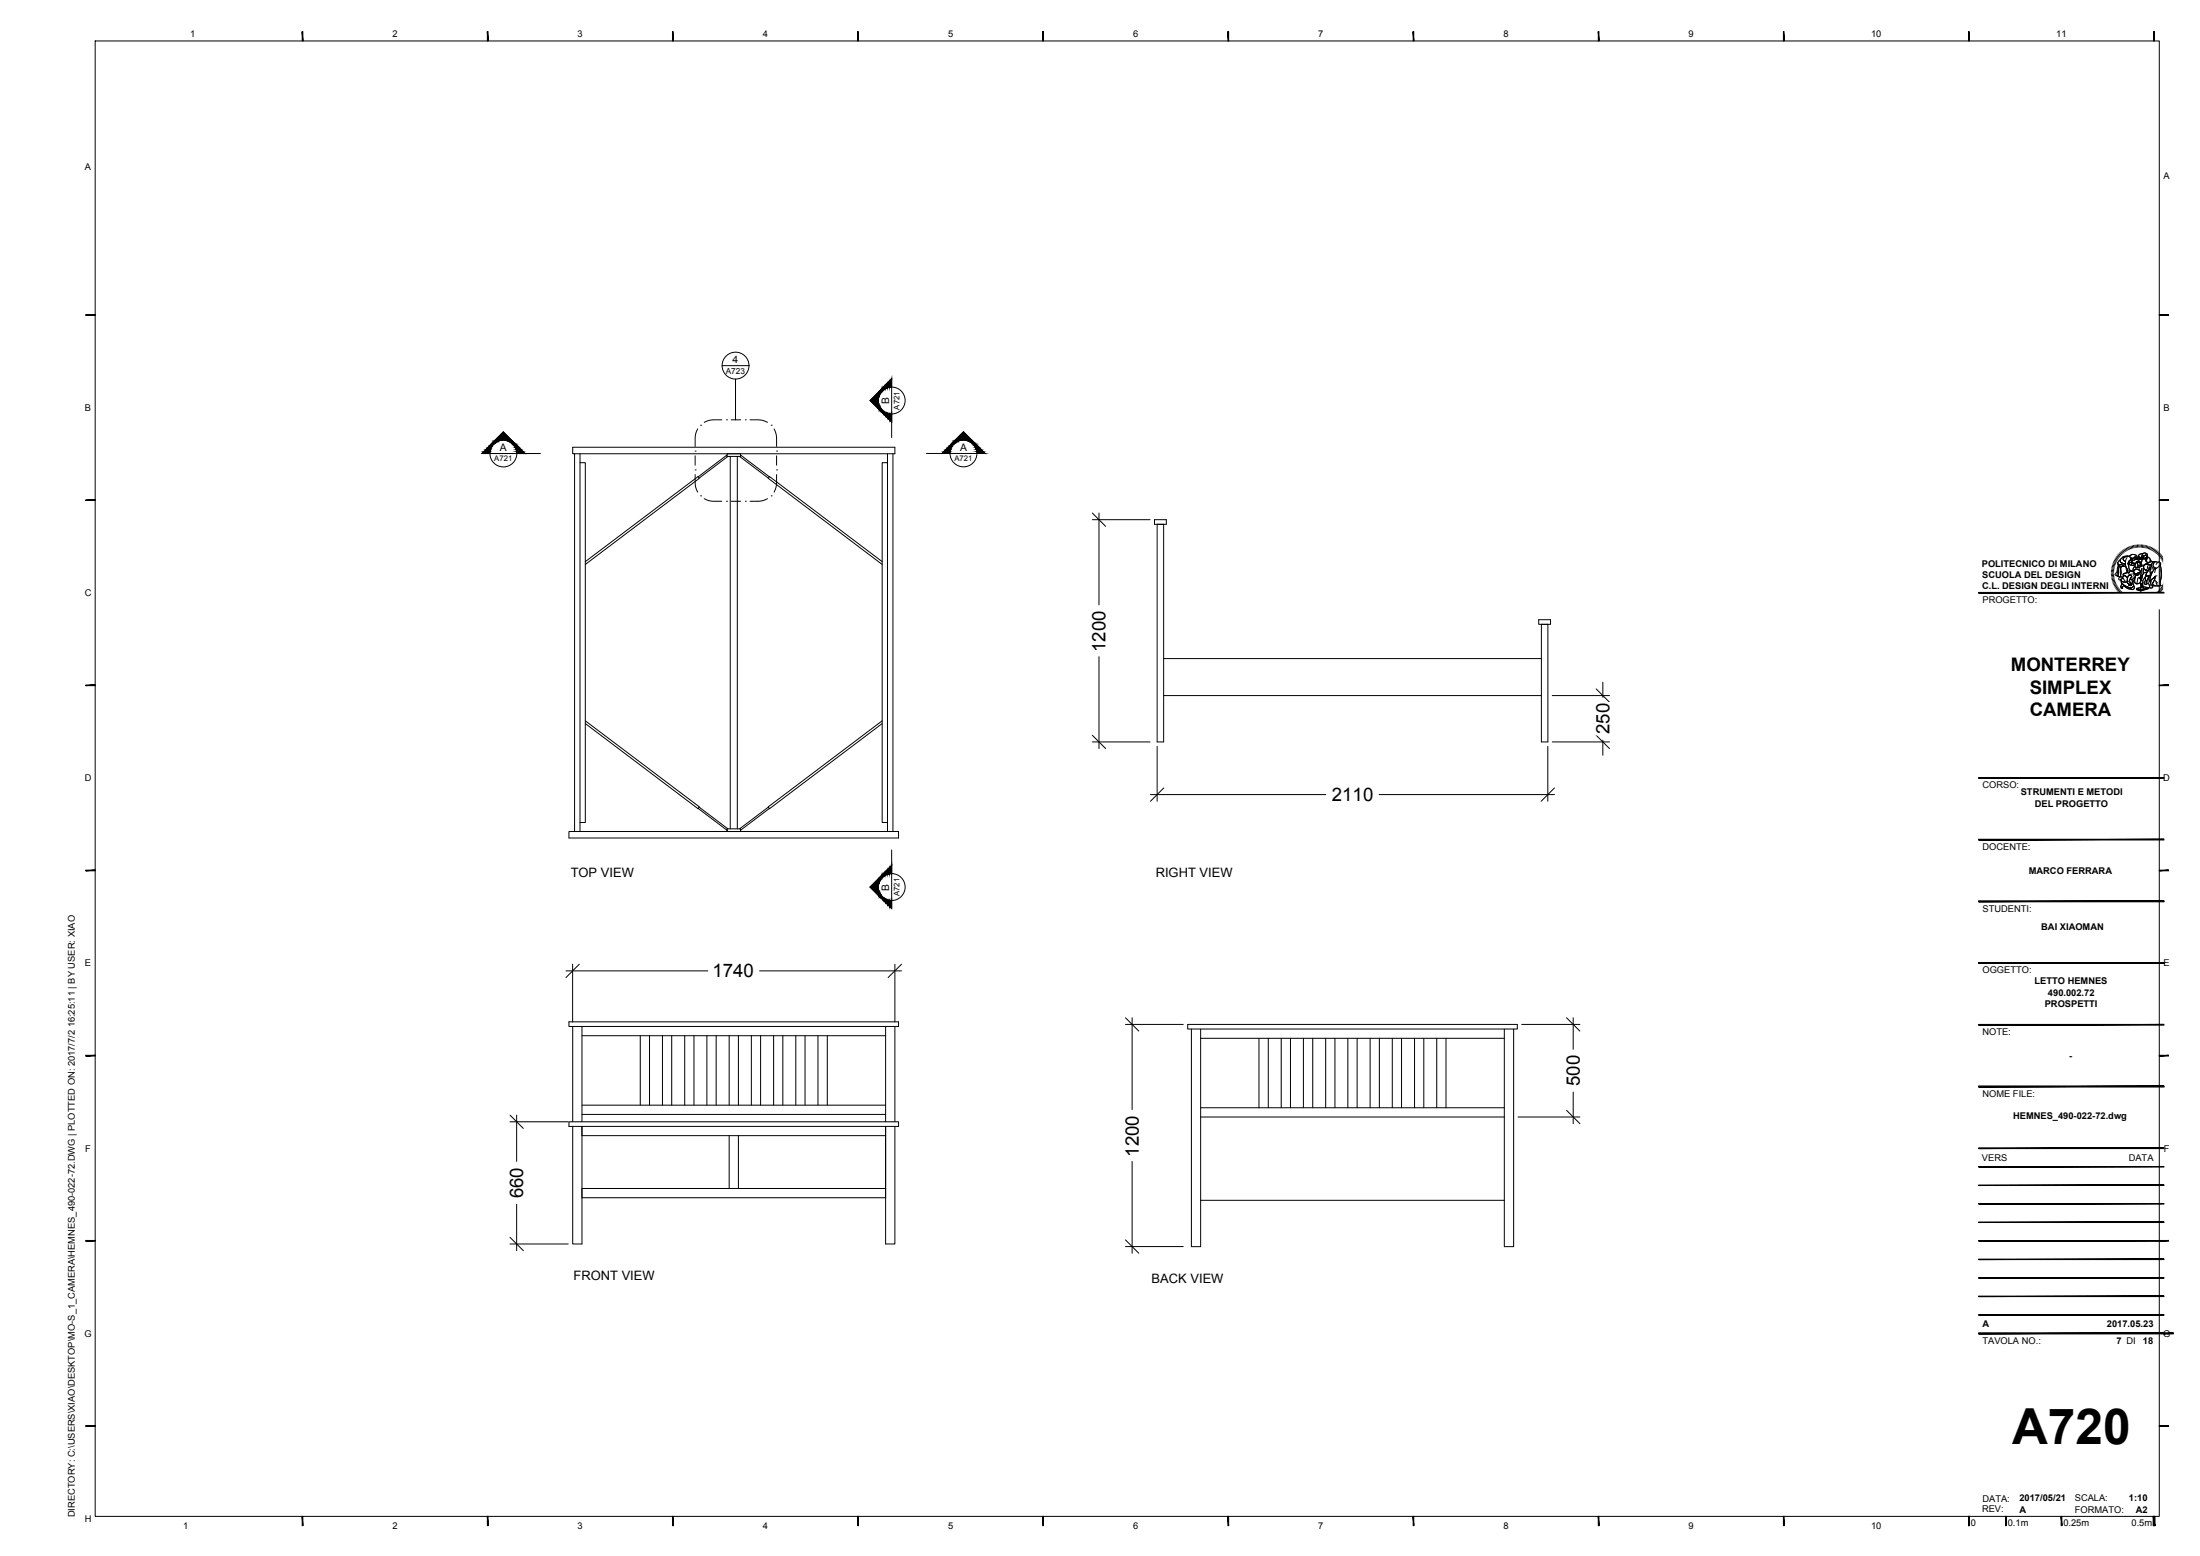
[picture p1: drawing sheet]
<svg xmlns="http://www.w3.org/2000/svg" width="594mm" height="420mm" viewBox="0 0 594 420" stroke-linecap="round" stroke-linejoin="round" font-family="sans-serif">
<!-- layer: A-ELEV-MBE -->
<g fill="none" stroke="#000" stroke-width=".27">
<path d="M154.7 120.8h86.9v1.7h-86.9zM155.2 122.5v102M156.6 124.9h1.5v97.2h-1.5M156.6 122.5v102M196.3 122.5h3.7v.7h-3.7zM196.3 122.9l-7.8 5.8M196.6 123.2l-7.8 5.9M197.2 123.2v100.6M199.1 123.2v100.6M199.7 123.2l7.8 5.9M200 122.9l7.8 5.8M239.7 124.9h-1.5v97.2h1.5"/>
<path d="M239.7 122.5v102M241.1 122.5v102M158.1 151.7l30.4-23 .4 .5-30.8 23.2M238.2 151.7l-30.4-23-.4 .5 30.8 23.2M311.7 140.3h3.2v1.3h-3.2zM312.5 141.6v58.7h1.7v-58.7M314.2 177.8h102M415.5 167.3h3.2v1.3h-3.2zM416.2 168.6h1.8v31.7h-1.8zM158.1 194.6l30.8 23.3-.4 .5-30.4-23M238.2 194.6l-30.8 23.3 .4 .5M238.2 195.4l-38.2 28.8"/>
<path d="M314.2 187.8h102M188.5 218.3l7.8 5.9M188.8 217.9l7.8 5.9M207.5 217.9l-7.8 5.9M153.6 224.5h89v1.8h-89zM196.3 223.8v.7h3.7v-.7M196.3 224.5v-.7h3.7v.7M197.2 224.5h.1M197.3 224.5h.1M198.9 224.5h.1M199 224.5h.1M199.1 224.5h.1"/>
<path d="M153.6 275.9h89v1.3h-89zM154.7 277.2v25.7M157.1 277.2v25.7M157.1 279.7h82M172.9 279.7v18.7M175.4 279.7v18.7M178.9 279.7v18.7M181.4 279.7v18.7M184.9 279.7v18.7M187.4 279.7v18.7M190.9 279.7v18.7M193.4 279.7v18.7"/>
<path d="M196.9 279.7v18.7M199.4 279.7v18.7M202.9 279.7v18.7M205.4 279.7v18.7M208.9 279.7v18.7M211.4 279.7v18.7M214.9 279.7v18.7M217.4 279.7v18.7M220.9 279.7v18.7M223.4 279.7v18.7M239.1 277.2v25.7M241.6 277.2v25.7"/>
<path d="M320.7 276.6h89v1.3h-89zM321.7 277.9v58.7h2.5v-58.7M406.2 277.9v58.7h2.5v-58.7M157.1 298.4h82M324.2 299.1h82M324.2 280.4h82M340 280.4v18.7M342.5 280.4v18.7M346 280.4v18.7M348.5 280.4v18.7M352 280.4v18.7M354.5 280.4v18.7"/>
<path d="M358 280.4v18.7M360.5 280.4v18.7M364 280.4v18.7M366.5 280.4v18.7M370 280.4v18.7M372.5 280.4v18.7M376 280.4v18.7M378.5 280.4v18.7M382 280.4v18.7M384.5 280.4v18.7M388 280.4v18.7M390.5 280.4v18.7"/>
<path d="M153.6 302.9h89v1.3h-89zM154.7 304.2v31.7h2.4v-31.7M157.1 306.7h82M157.1 300.9h82M196.9 306.7v14.2M199.4 306.7v14.2M239.1 304.2v31.7h2.5v-31.7M324.2 301.6h82M157.1 323.4h82M157.1 320.9h82M324.2 324.1h82"/>
</g>
<!-- layer: G-ANNO-TTLB -->
<g fill="#000" stroke="#000" stroke-width=".27">
<path d="M81.6 8.6l.2 2.5v-2.5zM81.6 8.6l.2 2.5h-.2z"/>
<path d="M131.6 8.6l.2 2.5v-2.5zM131.6 8.6l.2 2.5h-.2z"/>
<path d="M181.6 8.6l.2 2.5v-2.5zM181.6 8.6l.2 2.5h-.2z"/>
<path d="M231.6 8.6l.2 2.5v-2.5zM231.6 8.6l.2 2.5h-.2z"/>
<path d="M281.6 8.6l.2 2.5v-2.5zM281.6 8.6l.2 2.5h-.2z"/>
<path d="M331.6 8.6l.2 2.5v-2.5zM331.6 8.6l.2 2.5h-.2z"/>
<path d="M381.6 8.6l.2 2.5v-2.5zM381.6 8.6l.2 2.5h-.2z"/>
<path d="M431.6 8.6l.2 2.5v-2.5zM431.6 8.6l.2 2.5h-.2z"/>
<path d="M481.6 8.6l.2 2.5v-2.5zM481.6 8.6l.2 2.5h-.2z"/>
<path d="M531.6 8.6l.2 2.5v-2.5zM531.6 8.6l.2 2.5h-.2z"/>
<path d="M581.6 8.6l.2 2.5v-2.5zM581.6 8.6l.2 2.5h-.2z"/>
<path d="M23.2 85.1h2.5v-.1zM23.2 85h2.5l-2.5 .1z"/>
<path d="M583.1 85.1h2.5v-.1zM583.1 85h2.5l-2.5 .1z"/>
<path d="M23.2 135.1h2.5v-.1zM23.2 135h2.5l-2.5 .1z"/>
<path d="M583.1 135.1h2.5v-.1zM583.1 135h2.5l-2.5 .1z"/>
<path d="M534.3 160.1h50v-.1zM534.3 160h50l-50 .1z"/>
<path d="M23.2 185.1h2.5v-.1zM23.2 185h2.5l-2.5 .1z"/>
<path d="M583.1 185.1h2.5v-.1zM583.1 185h2.5l-2.5 .1z"/>
<path d="M534.3 210.1h50v-.1zM534.3 210h50l-50 .1z"/>
<path d="M23.2 235.1h2.5v-.1zM23.2 235h2.5l-2.5 .1z"/>
<path d="M534.3 226.8h50v-.2zM534.3 226.6h50l-50 .2z"/>
<path d="M583.1 235.1h2.5v-.1zM583.1 235h2.5l-2.5 .1z"/>
<path d="M534.3 243.3v.2l50-.2zM534.3 243.5l50-.2v.2z"/>
<path d="M534.3 260v.2l50-.2zM534.3 260.2l50-.2v.2z"/>
<path d="M534.3 260v.2l50-.2zM534.3 260.2l50-.2v.2z"/>
<path d="M534.3 260v.2l50-.2zM534.3 260.2l50-.2v.2z"/>
<path d="M534.3 260v.2l50-.2zM534.3 260.2l50-.2v.2z"/>
<path d="M534.3 243.5h50v-.2zM534.3 243.3h50l-50 .2z"/>
<path d="M534.3 276.6v.2l50-.2zM534.3 276.8l50-.2v.2z"/>
<path d="M23.2 285.2h2.5v-.2zM23.2 285h2.5l-2.5 .2z"/>
<path d="M534.3 293.3v.2l50-.2zM534.3 293.5l50-.2v.2z"/>
<path d="M534.3 293.3v.2l50-.2zM534.3 293.5l50-.2v.2z"/>
<path d="M583.1 285.2h2.5v-.2zM583.1 285h2.5l-2.5 .2z"/>
<path d="M534.3 320h50zM534.3 320.1l50-.1z"/>
<path d="M534.3 315h50zM534.3 315.1l50-.1z"/>
<path d="M534.3 310v.1l50-.1zM534.3 310.1l50-.1v.1z"/>
<path d="M23.2 335.1h2.5v-.1zM23.2 335h2.5l-2.5 .1z"/>
<path d="M534.3 340h50zM534.3 340.1l50-.1z"/>
<path d="M534.3 335h50zM534.3 335.1l50-.1z"/>
<path d="M534.3 330h50zM534.3 330.1l50-.1z"/>
<path d="M534.3 325h50zM534.3 325.1l50-.1z"/>
<path d="M583.1 335.1h2.5v-.1zM583.1 335h2.5l-2.5 .1z"/>
<path d="M534.3 360v.1l50-.1zM534.3 360.1l50-.1v.1z"/>
<path d="M534.3 360v.1l50-.1zM534.3 360.1l50-.1v.1z"/>
<path d="M534.3 355h50zM534.3 355.1l50-.1z"/>
<path d="M534.3 350h50zM534.3 350.1l50-.1z"/>
<path d="M534.3 345h50zM534.3 345.1l50-.1z"/>
<path d="M584.3 360.1h2.5v-.1zM584.3 360h2.5l-2.5 .1z"/>
<path d="M584.3 360.1h2.5v-.1zM584.3 360h2.5l-2.5 .1z"/>
<path d="M23.2 385.1h2.5v-.1zM23.2 385h2.5l-2.5 .1z"/>
<path d="M583.1 385.1h2.5v-.1zM583.1 385h2.5l-2.5 .1z"/>
<path d="M81.6 409.5l.2 2.5v-2.5zM81.6 409.5l.2 2.5h-.2z"/>
<path d="M131.6 409.5l.2 2.5v-2.5zM131.6 409.5l.2 2.5h-.2z"/>
<path d="M181.6 409.5l.2 2.5v-2.5zM181.6 409.5l.2 2.5h-.2z"/>
<path d="M231.6 409.5l.2 2.5v-2.5zM231.6 409.5l.2 2.5h-.2z"/>
<path d="M281.6 409.5l.2 2.5v-2.5zM281.6 409.5l.2 2.5h-.2z"/>
<path d="M331.6 409.5l.2 2.5v-2.5zM331.6 409.5l.2 2.5h-.2z"/>
<path d="M381.6 409.5l.2 2.5v-2.5zM381.6 409.5l.2 2.5h-.2z"/>
<path d="M431.6 409.5l.2 2.5v-2.5zM431.6 409.5l.2 2.5h-.2z"/>
<path d="M481.6 409.5l.2 2.5v-2.5zM481.6 409.5l.2 2.5h-.2z"/>
<path d="M531.6 409.5v2.5h.2zM531.6 409.5h.2v2.5z"/>
<path d="M531.6 409.5l.2 2.5v-2.5zM531.6 409.5l.2 2.5h-.2z"/>
<path d="M541.6 409.5l.2 2.5v-2.5zM541.6 409.5l.2 2.5h-.2z"/>
<path d="M556.6 409.5l.2 2.5v-2.5zM556.6 409.5l.2 2.5h-.2z"/>
<path d="M581.6 409.5l.2 2.5v-2.5zM581.6 409.5l.2 2.5h-.2z"/>
<path d="M581.4 409.5l.5 2.5v-2.5zM581.4 409.5l.5 2.5h-.5z"/>
</g>
<path d="M25.7 11.1h557.4v398.4h-557.4z" fill="none" stroke="#000" stroke-width=".27"/>
<!-- layer: A-ANNO-SYMB -->
<g fill="none" stroke="#000" stroke-width=".27">
<path d="M195 98.7h7.2M135.9 116.6l5.8 5.9h-11.6zM188.4 115.8l-.3 .6a8.5 8.5 0 0 0-.4 4.1M189.2 114.8h.1M194.9 113.4a7.9 7.9 0 0 0-4.7 .6M196.2 113.4h.1M197.4 113.4h2.6M198.6 102.4v11M201.3 113.4h.1M202.5 113.4a7.8 7.8 0 0 1 4.7 .6M208.2 114.8h.1M209 115.8l.3 .6a8.5 8.5 0 0 1 .4 4.1"/>
<path d="M234.9 108.2l5.9-5.9v11.7zM240.8 111.8v6.3M260.2 116.6l5.8 5.8h-11.6zM139.5 122.5h6.4M187.7 121.8h.1M187.7 126.9h.1M187.7 128.2a7.7 7.7 0 0 0 .7 4.7M187.7 123.1v2.5M189.2 133.9h.1M190.2 134.7l.6 .3a8.3 8.3 0 0 0 4.1 .4M196.2 135.4h.1M197.4 135.4h2.6"/>
<path d="M201.3 135.4h.1M207.2 134.7l-.6 .3a8.3 8.3 0 0 1-4.1 .4M208.2 133.9h.1M209.7 128.2a7.9 7.9 0 0 1-.7 4.7M209.7 126.9h.1M209.7 121.8h.1M209.7 123.1v2.5M250.2 122.4h6.3M234.9 239.5l5.9-5.8v11.6zM240.8 229.5v6.4"/>
<circle cx="198.6" cy="98.7" r="3.6"/>
<circle cx="240.8" cy="108.1" r="3.6"/>
<circle cx="135.9" cy="122.5" r="3.6"/>
<circle cx="260.2" cy="122.4" r="3.6"/>
<circle cx="240.8" cy="239.5" r="3.6"/>
</g>
<g fill="#000" stroke="#000" stroke-width=".27">
<path d="M135.9 116.6l2.2 2.3h-4.4zM234.9 108.2l2.3-2.3v4.5zM260.2 116.6l2.2 2.2h-4.5zM234.9 239.5l2.3-2.2v4.5z"/>
<path d="M132.9 119.6l.4 .4 .4-.4zM132.6 120l.3-.4 .4 .4z"/>
<path d="M133.2 119.3l.5 .3 .4-.3zM133.2 119.3l.5 .3h-.8z"/>
<path d="M133.5 119.1l.6 .2 .5-.2zM133.5 119.1l.6 .2h-.9z"/>
<path d="M133.6 118.9l1 .2 .5-.2zM133.5 119.1l.1-.2 1 .2z"/>
<path d="M133.7 118.9h1.9zM133.7 118.9h1.4z"/>
<path d="M136.2 118.9h2zM136.2 118.9h2z"/>
<path d="M136.7 118.9l1.7 .2zM136.7 118.9l1.7 .2z"/>
<path d="M137.3 119.1l1.3 .2-.2-.2zM137.3 119.1l1.3 .2h-.9z"/>
<path d="M137.7 119.3l1.2 .3-.3-.3zM137.7 119.3l1.2 .3h-.7z"/>
<path d="M138.2 119.6l1.1 .4-.4-.4zM138.2 119.6l1.1 .4h-.7z"/>
<path d="M237.2 105.9v2zM237.3 105.8l-.1 2.1z"/>
<path d="M237.2 108.4v2zM237.3 109v1.5z"/>
<path d="M237.4 105.7l-.1 1.7zM237.4 105.7l-.1 1.7z"/>
<path d="M237.3 109v1.5l.1-1zM237.4 109.5v1.1l-.1-.1z"/>
<path d="M237.4 105.7v1.1l.2-1.4zM237.6 105.4v.9l-.2 .5z"/>
<path d="M237.4 109.5v1.1l.2-.6zM237.6 110v.8l-.2-.2z"/>
<path d="M237.6 105.4v.9l.4-1.2zM238 105.1v.8l-.4 .4z"/>
<path d="M237.6 110v.8l.4-.4zM238 110.4v.8l-.4-.4z"/>
<path d="M238 105.1v.8l.3-1.1zM238.3 104.8v.7l-.3 .4z"/>
<path d="M238 110.4v.8l.3-.4zM238 111.2l.3-.4v.7z"/>
<path d="M238.3 104.8v.7l.4-1.1zM238.7 104.4v.8l-.4 .3z"/>
<path d="M238.3 110.8v.7l.4-.4zM238.3 111.5l.4-.4v.8z"/>
<path d="M239.2 103.9l-.5 .5v.8zM239.2 103.9v1l-.5 .3z"/>
<path d="M238.7 111.1v.8l.5-.5zM239.2 111.4v1l-.5-.5z"/>
<path d="M239.2 103.9v1l.5-1.5zM239.7 103.4v1.3l-.5 .2z"/>
<path d="M239.2 111.4v1l.5-.8zM239.7 111.6v1.3l-.5-.5z"/>
<path d="M239.7 103.4v1.3l.5-1.8zM240.2 102.9v1.7l-.5 .1z"/>
<path d="M239.7 111.6v1.3l.5-1.2zM240.2 111.7v1.7l-.5-.5z"/>
<path d="M240.8 102.3l-.6 .6v1.7zM240.8 102.3v2.2l-.6 .1z"/>
<path d="M240.2 111.7v1.7l.6-1.6zM240.8 111.8v2.2l-.6-.6z"/>
<path d="M256.8 120l.4 .4 .3-.4zM256.8 120l.4 .4h-.8z"/>
<path d="M257.2 119.6l.3 .4 .4-.4zM256.8 120l.4-.4 .3 .4z"/>
<path d="M257.5 119.3l.4 .3 .5-.3zM257.5 119.3l.4 .3h-.7z"/>
<path d="M257.7 119.1l.7 .2 .5-.2zM257.7 119.1l.7 .2h-.9z"/>
<path d="M257.9 118.9l1 .2 .5-.2zM257.9 118.9l1 .2h-1.2z"/>
<path d="M257.9 118.8h2zM257.9 118.9h1.5z"/>
<path d="M260.4 118.8l2.1 .1zM260.4 118.8l2.1 .1z"/>
<path d="M261 118.9l1.6 .2-.1-.2zM261 118.9l1.6 .2z"/>
<path d="M261.5 119.1l1.4 .2-.3-.2zM261.5 119.1l1.4 .2h-.9z"/>
<path d="M262 119.3l1.2 .3-.3-.3zM262 119.3l1.2 .3h-.8z"/>
<path d="M262.4 119.6l1.1 .4-.3-.4zM262.4 119.6l1.1 .4h-.7z"/>
<path d="M262.8 120l1.2 .4-.5-.4zM262.8 120l1.2 .4h-.8z"/>
<path d="M130.6 121.9l1.7 .6v-.6zM130.6 121.9l1.7 .6h-2.2z"/>
<path d="M131.2 121.4l1.1 .5 .2-.5zM131.2 121.4l1.1 .5h-1.7z"/>
<path d="M131.7 120.9l.8 .5 .2-.5zM131.7 120.9l.8 .5h-1.3z"/>
<path d="M132.1 120.4l.6 .5 .2-.5zM132.1 120.4l.6 .5h-1z"/>
<path d="M132.6 120l.3 .4 .4-.4zM132.6 120l.3 .4h-.8z"/>
<path d="M138.6 120l1.1 .4-.4-.4zM138.6 120l1.1 .4h-.8z"/>
<path d="M138.9 120.4l1.3 .5-.5-.5zM138.9 120.4l1.3 .5h-1z"/>
<path d="M139.2 120.9l1.5 .5-.5-.5zM139.2 120.9l1.5 .5h-1.3z"/>
<path d="M139.4 121.4l1.8 .5-.5-.5zM139.4 121.4l1.8 .5h-1.7z"/>
<path d="M139.5 121.9l2.2 .6-.5-.6zM139.5 121.9l2.2 .6h-2.2z"/>
<path d="M254.9 121.9l1.6 .5 .1-.5zM254.9 121.9l1.6 .5h-2.1z"/>
<path d="M255.4 121.4l1.2 .5 .1-.5zM255.4 121.4l1.2 .5h-1.7z"/>
<path d="M255.9 120.9l.8 .5 .2-.5zM255.9 120.9l.8 .5h-1.3z"/>
<path d="M256.4 120.4l.5 .5 .3-.5zM256.4 120.4l.5 .5h-1z"/>
<path d="M263.2 120.4l1.2 .5-.4-.5zM263.2 120.4l1.2 .5h-1z"/>
<path d="M263.4 120.9l1.5 .5-.5-.5zM263.4 120.9l1.5 .5h-1.3z"/>
<path d="M263.6 121.4l1.9 .5-.6-.5zM263.6 121.4l1.9 .5h-1.7z"/>
<path d="M263.8 121.9l2.2 .5-.5-.5zM263.8 121.9l2.2 .5h-2.2z"/>
<path d="M237.2 237.3v2zM237.3 237.2l-.1 2.1z"/>
<path d="M237.2 239.8v2zM237.3 240.3v1.5z"/>
<path d="M237.4 237.1l-.1 1.6zM237.4 237.1l-.1 1.6z"/>
<path d="M237.4 237.1v1.1l.2-1.4zM237.6 236.8v.9l-.2 .5z"/>
<path d="M237.6 236.8v.9l.4-1.2zM238 236.5v.8l-.4 .4z"/>
<path d="M238 236.5v.8l.3-1.1zM238.3 236.2v.7l-.3 .4z"/>
<path d="M238.3 236.2v.7l.4-1.2zM238.7 235.7v.8l-.4 .4z"/>
<path d="M238.7 235.7v.8l.5-1.2zM239.2 235.3v1l-.5 .2z"/>
<path d="M239.2 235.3v1l.5-1.5zM239.7 234.8v1.3l-.5 .2z"/>
<path d="M239.7 234.8v1.3l.5-1.9zM240.2 234.2v1.7l-.5 .2z"/>
<path d="M240.2 234.2v1.7l.6-2.2zM240.8 233.7v2.2h-.6z"/>
<path d="M237.3 240.3v1.5l.1-1zM237.4 240.8v1.2l-.1-.2z"/>
<path d="M237.4 240.8v1.2l.2-.7zM237.6 241.3v.9l-.2-.2z"/>
<path d="M237.6 241.3v.9l.4-.4zM238 241.8v.7l-.4-.3z"/>
<path d="M238 241.8v.7l.3-.3zM238 242.5l.3-.3v.7z"/>
<path d="M238.3 242.2v.7l.4-.4zM238.3 242.9l.4-.4v.8z"/>
<path d="M238.7 242.5v.8l.5-.5zM239.2 242.8v1l-.5-.5z"/>
<path d="M239.2 242.8v1l.5-.8zM239.7 243v1.3l-.5-.5z"/>
<path d="M239.7 243v1.3l.5-1.2zM240.2 243.1v1.7l-.5-.5z"/>
<path d="M240.2 243.1v1.7l.6-1.6zM240.8 243.2v2.1l-.6-.5z"/>
</g>
<!-- layer: A-ANNO-DIMS -->
<g fill="none" stroke="#000" stroke-width=".27">
<path d="M296.8 138.5v24.8M295 140.3h15.5M296.8 177.3v24.8M419.2 187.8h15.4M432.8 184.2v4.1M432.8 199.9v4M295 200.3h15.5M310.7 214.6h47.3M312.5 201.5v14.9M372.4 214.6h47.4M418 201.5v14.9M419.2 200.3h15.4"/>
<path d="M152.8 262.2h38.3M154.6 260.4v15.6M205.1 262.2h38.3M241.6 260.4v15.6M303.9 276.6h15.6M305.7 274.8v24.8M410.9 276.6h15.7M424.8 274.8v8.6M424.8 294.9v8.5M137.7 302.9h15.7M139.5 301.1v12.5M305.7 313.6v24.8"/>
<path d="M409.9 301.6h16.7M137.7 335.9h15.7M139.5 325.2v12.5M303.9 336.6h15.6"/>
</g>
<!-- layer: 0 -->
<g fill="none" stroke="#000" stroke-width=".27">
<path d="M295 138.5l3.6 3.6M295 198.5l3.6 3.6M431 186l3.6 3.6M431 198.5l3.6 3.6M314.3 212.8l-3.6 3.6M419.8 212.8l-3.6 3.6M156.4 260.4l-3.6 3.6M243.4 260.4l-3.6 3.6M303.9 274.8l3.6 3.6M423 274.8l3.6 3.6M423 299.8l3.6 3.6M137.7 301.1l3.6 3.6"/>
<path d="M137.7 334.1l3.6 3.6M303.9 334.8l3.6 3.6"/>
</g>
<!-- layer: A-ANNO-DIMS -->
<g fill="#fff" stroke="#fff" stroke-width=".27">
<path d="M359.5 212.4v4.4l11.5-4.4zM359.5 216.8l11.5-4.4v4.4z"/>
<path d="M294.6 164.8v11.1h4.4zM294.6 164.8h4.4v11.1z"/>
<path d="M303.5 301v11.2h4.4zM303.5 301h4.4v11.2z"/>
<path d="M192.6 260v4.4l11.1-4.4zM192.6 264.4l11.1-4.4v4.4z"/>
<path d="M430.6 189.7v8.8h4.4zM430.6 189.7h4.4v8.8z"/>
<path d="M137.3 315.1v8.6h4.4zM137.3 315.1h4.4v8.6z"/>
<path d="M422.6 284.8v8.6h4.4zM422.6 284.8h4.4v8.6z"/>
</g>
<!-- layer: G-ANNO-LOGO -->
<g fill="none" stroke="#000" stroke-width=".27">
<path d="M570.1 154.4h.7M570.1 154.7h.7M570.1 154l.7 .1M570.2 153.7h.7M570.2 153.3l.7 .1M570.3 153l.7 .1M570.4 152.6l.7 .2M570.5 152.3l.7 .2M570.6 151.9l.7 .3M570.8 155.1h-.7M570.8 151.6l.6 .3M570.8 155.4h-.7"/>
<path d="M570.9 155.7l-.7 .1M570.9 156l-.7 .2M570.9 151.3l.6 .3M571 156.4l-.7 .1M571 156.7l-.6 .1M571.1 151l.6 .3M571.1 157l-.6 .2M571.3 157.3l-.7 .2M571.3 150.7l.6 .3M571.4 157.6l-.6 .3M571.5 150.4l.5 .4M571.5 157.9l-.6 .3"/>
<path d="M571.7 158.2l-.6 .3M571.7 150.1l.5 .4M571.8 158.4l-.5 .4M571.9 149.8l.5 .5M572 152.4h.8a.67 .67 0 0 0 1.1-.1l.1 .6h-.3a1.55 1.55 0 0 1-1.7-.4zM572 152.4l.1 .4M572 158.7l-.6 .4M572.2 149.5l.5 .5M572.2 152.9l-.3 .5-.1 1.3-.3 .7 .3 .2M572.2 159l-.5 .4M572.3 151.4l.3-.3a.84 .84 0 0 0 .9 1.1l.4 .1a.66 .66 0 0 1-1.1 .1l-.6 .1-.3-.3-.1-.3zM572.4 149.3l.5 .5"/>
<path d="M572.4 159.2l-.5 .5M572.4 152.9l.5 .1-.2 .6v2.1a.49 .49 0 0 1-.8-.3l.2-2zM572.4 152.9v.1a1.59 1.59 0 0 0-.3 1.6l-.3 1 .8 .2M572.6 151.1a.94 .94 0 0 0-.6 1.3h.8a.67 .67 0 0 0 1.1-.1M572.6 159.5l-.5 .4M572.7 149l.4 .5M572.7 150.9l.3-.2a1.83 1.83 0 0 1 1.7-.5 .87 .87 0 0 0-1 .2 .87 .87 0 0 0-.2 1l.5 .1-.1 .8-1-.3a.73 .73 0 0 1-.2-1.1zM572.7 156.5a.75 .75 0 0 0 .8 .7l1-.2M572.8 156.9a2.82 2.82 0 0 0 2.2 1.8l.6 .3M572.8 156.8a1.57 1.57 0 0 0 1.7 .2l.3 1 .3-.2 .2 .4-.1-.6 .3 .4-.2-.4h.4l-.8-.6 .4-.7 .3 .2 .4 1a.87 .87 0 0 1-.2 1.2 .87 .87 0 0 1-1.2-.2l-.6-.2a1.56 1.56 0 0 1-1.2-1.4zM572.8 153h.5a.93 .93 0 0 1 1.2 .7l.1 .9-.6 .2a.46 .46 0 0 0-.6 .1 .46 .46 0 0 0 .1 .6l-.3 .3a.46 .46 0 0 1-.5-.1 .46 .46 0 0 1 0-.6v-1.5zM572.8 159.7l-.4 .5"/>
<path d="M572.9 153l-.2 .5v2.2M572.9 148.8l.5 .5M573 157.5l.9 .7 1.1 .5a.79 .79 0 0 0 1.1-.6 .65 .65 0 0 1 .1 1 .65 .65 0 0 1-.9 0l-1.5-.7a.4 .4 0 0 0-.6-.1 .4 .4 0 0 0-.1 .5l-.2 .1-.2-.4zM573 157.5l-.3 1 .2 .4 .3-.2a.34 .34 0 0 1 .1-.5 .34 .34 0 0 1 .5 .2 2.4 2.4 0 0 0 2.4 .6l.2-.4-.3-.5M573.1 159.9l-.5 .5M573.2 156a.5 .5 0 0 0-.8-.2 .5 .5 0 0 0 0 .8 .74 .74 0 0 1 .8-.4 .74 .74 0 0 1 .6 .6M573.2 148.6l.4 .5M573.3 155l1.3-.4 .4 .1a.69 .69 0 0 1 1.1-.3 1.05 1.05 0 0 1 .5 1.4 1.05 1.05 0 0 1-1.3 .5l.1-.3a.28 .28 0 0 0 .3-.3 .28 .28 0 0 0-.3-.3 .48 .48 0 0 0-.5-.1 .48 .48 0 0 0-.3 .5l-.2 .2-.6-.6-.3 .1zM573.4 155.6l.4-.2a1.16 1.16 0 0 1 .6 1.7l-.9 .1a.62 .62 0 0 1-.8-.8l.6-.2-.1-.2zM573.5 148.4l.4 .5M573.6 150.5l.6-.2a.77 .77 0 0 1 1.1 .2 .77 .77 0 0 1-.5 1.1 2.38 2.38 0 0 0 .4 2.4l.3 .2-.5 .1-.1 .4a.35 .35 0 0 1-.4-.2 .35 .35 0 0 1 .1-.4l-.6-1.2v-1.4h-.2a.56 .56 0 0 1-.5-.4 .56 .56 0 0 1 .3-.6zM573.7 155.3l.8 .7"/>
<path d="M573.8 155.4a.57 .57 0 0 0-.5 .8M573.8 148.2l.4 .6M573.9 152.3l-.9-.2a.88 .88 0 0 1-.4-.9 .88 .88 0 0 1 .6-.8l.7-.2a.91 .91 0 0 1 1 .1 .91 .91 0 0 1 .3 .9l-.3 .3a2.34 2.34 0 0 0 .3 2.5l.3 .2-.5 .1M574 152.9l-1.9-.1-.2 .2a2.94 2.94 0 0 1-.8 2.1l.3 .3M574.1 153.3l.3 1.3M574.1 148l.3 .6M574.4 150.5l-.1 .2a2.81 2.81 0 0 0-.1 2.6l.4 .9a.32 .32 0 0 0 0 .4 .32 .32 0 0 0 .4 .1v-.4M574.4 147.9l.3 .6M574.6 154.6l-.7 .2a.4 .4 0 0 0-.5 .2 .4 .4 0 0 0 .1 .5M574.7 150.2a.87 .87 0 0 0-1 .2 .87 .87 0 0 0-.2 1l.4 .1M574.8 155.4l.2-.2a.49 .49 0 0 1 .5 .2 .49 .49 0 0 1 .1 .5l-.2 .1-.5 1 .8 .7-.4-.1 .2 .4-.3-.4 .1 .6-.2-.4-.3 .2 .1-.3-.4-.4v-1zM574.8 147.7l.2 .6"/>
<path d="M574.9 151.5l.9-.4-.1 .6-1.1 .5zM574.9 155.3l.1-.1a.49 .49 0 0 1 .5 .2 .49 .49 0 0 1 .1 .5l-.2 .1-.5 1 .8 .6h-.4l.2 .4-.3-.4 .1 .6-.2-.4-.3 .2 .1-.3-.4-.5a2.1 2.1 0 0 1 .4-1.9zM574.9 152.1l.7-.3 .3 .2a.33 .33 0 0 0-.3 .2 .33 .33 0 0 0 .1 .4l-.5-.1zM574.9 152.1l.3 .4 .5 .1M575 150.3l.1-.2a1.17 1.17 0 0 1 2 .4 .83 .83 0 0 0-1.2 .3l-.6-.2M575.1 147.6l.2 .6M575.2 150l.5-.3 1.1 .2a.29 .29 0 0 1 .3 .4 .29 .29 0 0 1-.5 .1h-.1a.77 .77 0 0 1-.8 .3 .77 .77 0 0 1-.6-.6zM575.3 150.6a.73 .73 0 0 0 1.2-.3l.2 .2a.6 .6 0 0 1-.7 .8l-.2-.2-.6 .1zM575.4 147.5l.2 .6M575.5 154.2a1.11 1.11 0 0 1 1.1 .7 1.11 1.11 0 0 1-.4 1.2M575.6 152.1h.9l-.3 .1v.4l-.3 .1-.4-.2zM575.6 156.5l.4 1a.79 .79 0 0 1 0 .9 .79 .79 0 0 1-.9 .3"/>
<path d="M575.7 151.8l.2 .2M575.8 151.5l-.1 .2-1.1 .5M575.8 155l-.8 .2M575.8 147.4l.2 .6M575.8 151.1l-.3 .6M575.9 154.7l.8 .4M576 152.1a.32 .32 0 0 0-.4 .1 .32 .32 0 0 0 .1 .4l.5 .1v-.5l.3-.1-.6 .1M576.1 155.2a.7 .7 0 0 1 .1 .9 .7 .7 0 0 1-.9 .2M576.1 154.4a.9 .9 0 0 1 1-.7 .9 .9 0 0 1 .8 .9l-1.3 .4 .2 .3a.75 .75 0 0 0 1-.7l.2-.1-.2-.5-.6-.3h-.5l-.6 .7-.1-.1 .2-1.1 .2-.2 .3 .2h1.1l.5-.4-.1-.3 .7 .2 .1 1-.3 .5 .2 .5-.3 .6-.5 .1-.2 .6h-.3l.3 .3 .2-.1v.4l.2-.2-.3 1.1h-.3a.78 .78 0 0 1-1.2-.1l-.4-.4 .4-.6 .2-1.1M576.1 154.1l.6-.4h.6l.7 .8-.6 .2a.62 .62 0 0 1-.7 .4 .62 .62 0 0 1-.5-.6zM576.1 147.3l.2 .6M576.1 157l.8 .7"/>
<path d="M576.3 151.1l.1 .1M576.4 150.7l.2 .1M576.4 153a1.22 1.22 0 0 0-.4 1.3M576.5 156.4v.9M576.5 147.2l.1 .7M576.5 150.7v.1M576.6 155l1.1-.3-.1 .4-.5 .3-.5-.2zM576.6 155.8l-.3 1-.4 .4M576.8 151.8l.1-.1a.95 .95 0 0 1 1.1 .1 .95 .95 0 0 1 .3 1l-.2 .2-.2-.3a.68 .68 0 0 0 0-.7 .68 .68 0 0 0-.7-.3l-.1 .3 .1 .4a.44 .44 0 0 1-.1 .8 .44 .44 0 0 1-.6-.5zM576.8 150.9l.9-.2a.34 .34 0 0 1-.2 .5 .34 .34 0 0 1-.4-.3zM576.8 147.1l.1 .7M576.8 150.6l-.2 .5-.4 .2-.4-.2-.5 .2"/>
<path d="M576.9 158.9l2-.5 1.2 .3-2.1 .6zM576.9 158.9l1.1 .4v.3l-1.1-.4zM577.2 151.7a.59 .59 0 0 1 .8 .6 .64 .64 0 0 1-.7 .9zM577.2 147.1v.7M577.2 150.7a.39 .39 0 0 1 .6-.3 .39 .39 0 0 1 .1 .6M577.3 156.1l-.4 1.6 1.1-.2M577.3 155.2h.1M577.3 150.4l.3-.1a.39 .39 0 0 1 .5 .3 .39 .39 0 0 1-.2 .4l-.3-.3v.1l-.4-.1zM577.3 154.8l.2 .1M577.4 155.1h.1M577.4 154.9h.1M577.5 151.9h.1"/>
<path d="M577.5 151.9l-.2 .1M577.5 147.1l.1 .7M577.6 150.8l-.4-.1-.4 .2h.3a.34 .34 0 0 0 .4 .3 .34 .34 0 0 0 .2-.5v.2M577.6 155.9l.3 .1a.59 .59 0 0 1 .7-.7l-.5 1.3v-.4l-.2 .1zM577.6 153.2l.1 .7M577.7 154.7a.61 .61 0 0 1-.3 .5 .61 .61 0 0 1-.7-.1M577.7 151.7l.3 .3-.1 .1M577.9 151.9a.42 .42 0 0 0-.7-.2 .42 .42 0 0 0 0 .6v.1a.47 .47 0 0 1 0 .7 .47 .47 0 0 1-.7 0 .47 .47 0 0 1 .1-.7 .86 .86 0 0 1 .9-.9l.5 .3 .2 .5a.3 .3 0 0 1 .2 .4 .3 .3 0 0 1-.5 .1v-.2M577.9 147.1v.7M578 152.2l-.2 .1M578 152v.5h-.7M578 152.9l-.3 .3h-.4"/>
<path d="M578 159.3l2.1-.6v.3l-2.1 .6zM578 159.3v.3M578.1 150.9l.2-.1 .1 .6-.3 .7M578.1 155.4h.1M578.1 156.1v.5l.2-.2M578.1 155.4l-.2 .6h-.3l.3 .3 .2-.1M578.2 150.5l.1 .4M578.2 152.5l-.1-.4 .3-.7-.1-.6-.2 .1-.1-.3a.56 .56 0 0 1-.4-.7 .56 .56 0 0 1 .7-.4l.3 .1-.2 .6 .1 .9 .2-.1v-.4a.39 .39 0 0 0 .3 .4 .39 .39 0 0 0 .4-.2v.6l.2-.1 .4 .7-1.1 .7M578.3 147.1l-.1 .7M578.3 155.8l-.1 .3-.1-.3M578.3 153.5l-.1 1.3M578.3 152.7l.5 .2"/>
<path d="M578.4 157.6l.2-.1 .1 1-.3-.5-.3 .6zM578.4 154.7l-.3 .3v.5M578.6 155.3l-.4 .1M578.6 153.6l-.4 .8M578.6 149.6a.71 .71 0 0 1 .9-.2 .71 .71 0 0 1 .3 .8l-.1 1-.3 .3v-.7l.3-.5a.5 .5 0 0 0-.6-.4 .5 .5 0 0 0-.4 .6v.5l-.2 .1-.1-.9zM578.6 149.6a.78 .78 0 0 1 1.1-.1 .78 .78 0 0 1 .1 1l-.4 1v-.7l.3-.5a.52 .52 0 0 0-.6-.4 .52 .52 0 0 0-.4 .7v.4l-.2 .1-.1-.9zM578.6 149.6a.83 .83 0 0 0-1.1 .7M578.6 147.1l-.1 .7M578.7 150.6a.38 .38 0 0 0 .3 .3 .38 .38 0 0 0 .4-.1M578.9 152.7a1.51 1.51 0 0 1 2 0 1.23 1.23 0 0 1-1.5 1.3v-.1a.99 .99 0 0 1-.5-1.2zM578.9 150.3l.2 .1M578.9 150h.2a.32 .32 0 0 1 .5-.1 .32 .32 0 0 1 .1 .4l-.3 .5a.45 .45 0 0 1-.6-.1 .45 .45 0 0 1 .1-.7z"/>
<path d="M578.9 154.6h.8l-.6 1.5a1.08 1.08 0 0 0-.4 1.3l-.3 .2-.3 .5-.1-1zM578.9 154.7l-.9 2.6 .2 .8-.2 .9 .4-1 .4 .8-.2-1.3-.4 .6M579 147.2l-.1 .7M579 150.8h.1M579 153.7l-.3 .5 .1 .5 1-.2 .4-.6M579 150.4h.1M579 150.7h.1M579.3 147.2l-.1 .7M579.3 150.5l.3 .1M579.4 155.6l.8-.1-.2 .8a1.07 1.07 0 0 0-.2 1.3l-.6 .1-.1-.1zM579.4 150.5v.1M579.6 151.3l.4 .7"/>
<path d="M579.6 153.8h.1M579.7 147.3l-.2 .7M579.7 152.2l.8-.5h1.1l-.7 .9zM579.7 154.5l-.4 1.3-.7 .9v.9M579.8 153.7l-.3 .1M579.8 150.3l.6 .4 .6 .9-.3 .1a.64 .64 0 0 1-.9 0 .64 .64 0 0 1 0-.9zM579.8 150.3l.6 .4 .4 .6M579.8 154v.1M580 147.4l-.2 .7M580.1 158.7v.3l-2.1 .6-1.1-.4v-.3l1.1 .4 2.1-.6-1.2-.3-2 .5M580.2 155.5l-.2 .8a1.07 1.07 0 0 0-.2 1.3l-.6 .1-.1-.1 .3-1.9M580.4 147.5l-.3 .7"/>
<path d="M580.4 153.6l.3 .1v1.4a.56 .56 0 0 1-.9 .4l-.4 .1 .3-1.1zM580.4 153.4l-.1 .4M580.4 152.4l.4 .1 .1 .3M580.5 151.2l.5 .4M580.6 155.5l-1.2 .1M580.6 156.9l-.1 .2 .2 .2M580.7 147.7l-.3 .6M580.7 153.7l-.1 .5a2.85 2.85 0 0 1-.5 2.2l-.1 .6 .5 1.1M580.9 156.6l1.1-1-.2 1-.7 1.1 .1 .5a.37 .37 0 0 1-.4 .6 .37 .37 0 0 1-.3-.6zM580.9 152.6a1.06 1.06 0 0 1 1.7-.8 .56 .56 0 0 1 .8 .2 .56 .56 0 0 1-.3 .8l-.5 .5a.99 .99 0 0 1-1.6-.4l-.1-.1M580.9 152.8l-.5 .9a.79 .79 0 0 1-1.4 0 .86 .86 0 0 1 .7-1.3 .37 .37 0 0 1 .4 .2 .37 .37 0 0 1-.2 .5v.4a.59 .59 0 0 0 .6-.3 .59 .59 0 0 0-.1-.7l-.3-.1a.83 .83 0 0 0-1.3 .8M581 154.4v.5"/>
<path d="M581 147.8l-.3 .6M581.3 148l-.3 .6M581.4 153.6l-.9 .1M581.5 157.8l.5 .4M581.6 151.7h-.8l-1.1 .5M581.6 148.1l-.3 .6M581.8 151.8l.1-.1 .7 .2a.52 .52 0 0 1 .7 .1 .52 .52 0 0 1 0 .6 8.1 8.1 0 0 1 0 4.9l.3 .7h-2.5l.9-2.6-1.5 1.4 .2-1.2a4.3 4.3 0 0 1 1.3-2.2l.3-.1a.9 .9 0 0 1-.9-.7 .9 .9 0 0 1 .4-1zM581.8 156.6l.8 .9M581.9 153.5l-1 1.8-.4 1.7 1.5-1.4 .5-.1M581.9 151.7a.9 .9 0 0 0-.5 1.1 .9 .9 0 0 0 .9 .6M581.9 148.3l-.3 .6M582 155.6l-.2 1-.7 1.1 .1 .5a.37 .37 0 0 1-.3 .6 .37 .37 0 0 1-.4-.5l.4-1.7"/>
<path d="M582.1 153.6l-.3 1M582.2 157a1.06 1.06 0 0 0 .7 1.2M582.2 148.5l-.4 .6M582.5 152.1l-.3 .3M582.5 148.8l-.4 .5M582.6 159.8l.4 .5M582.8 149l-.5 .5M582.8 159.6l.5 .5M583 159.4l.5 .4M583.1 149.2l-.5 .5M583.2 159.1l.5 .4M583.3 153.7v3.3"/>
<path d="M583.3 152.6l.4 2-.4 2.6 .3 1-2.4-.1M583.3 149.5l-.5 .4M583.4 158.8l.6 .5M583.6 149.7l-.6 .5M583.6 158.6l.6 .4M583.8 150l-.5 .4M583.8 158.3l.6 .4M583.9 158l.6 .3M584 150.3l-.6 .4M584.1 157.7l.6 .3M584.2 150.6l-.6 .4M584.2 157.5l.6 .2"/>
<path d="M584.3 157.1l.7 .3M584.4 150.9l-.6 .3M584.4 156.8l.7 .2M584.5 156.5l.7 .2M584.5 151.2l-.5 .3M584.6 156.2l.7 .1M584.7 155.9l.6 .1M584.7 155.5l.7 .1M584.7 151.5l-.6 .3M584.7 155h.7M584.7 155.2l.7 .1M584.9 151.9l-.7 .2"/>
<path d="M585 152.2l-.6 .2M585.1 152.5l-.7 .2M585.2 152.9l-.7 .1M585.3 153.2l-.7 .2M585.3 153.6l-.6 .1M585.4 153.9l-.7 .1M585.4 154.6l-.7 .1M585.4 154.3h-.7M573.3 160.1l-.4 .6M573.6 160.4l-.4 .5M573.9 160.5l-.4 .6M574.1 160.7l-.3 .6"/>
<path d="M574.4 160.9l-.3 .6M574.7 161l-.3 .6M575 161.2l-.3 .6M575.3 161.3l-.3 .6M575.6 161.4l-.2 .6M575.9 161.5l-.2 .6M576.2 161.6l-.1 .6M576.5 161.6l-.1 .7M576.9 161.7l-.1 .6M577.2 161.7l-.1 .7M577.5 161.7v.7M577.8 161.7v.7"/>
<path d="M578.2 161.7v.7M578.5 161.7l.1 .7M578.8 161.7l.1 .6M579.1 161.6l.2 .7M579.4 161.5l.2 .7M579.8 161.5l.2 .6M580.1 161.3l.2 .7M580.4 161.2l.2 .7M580.7 161.1l.3 .6M581 161l.3 .6M581.2 160.8l.4 .6M581.5 160.6l.4 .6"/>
<path d="M581.8 160.5l.4 .5M582.1 160.2l.4 .6M582.3 160.1l.4 .5"/>
</g>
<!-- layer: G-ANNO-TTLB -->
<g fill="#fff" stroke="#fff" stroke-width=".27">
<path d="M559.3 160.1l30.8 4.3-5.8-4.3zM559.3 160.1l30.8 4.3h-30.8z"/>
<path d="M584.3 145.5h5.8l-5.8 14.6zM590.1 145.5l-5.8 14.6 5.8 4.3z"/>
</g>
<path d="M559.3 160.1h25v-14.6h5.8v18.9h-30.8z" fill="none" stroke="#fff" stroke-width=".27"/>
<text font-size="13.4" x="543.3" y="389.8">A720</text>
<g font-size="5">
<text x="298.5" y="176.1" transform="rotate(-90 298.5 176.1)">1200</text>
<text x="543" y="181.2">MONTERREY</text>
<text x="548.1" y="187.3">SIMPLEX</text>
<text x="548.1" y="193.4">CAMERA</text>
<text x="434.6" y="198.2" transform="rotate(-90 434.6 198.2)">250</text>
<text x="359.7" y="216.3">2110</text>
<text x="192.4" y="263.9">1740</text>
<text x="426.6" y="293.3" transform="rotate(-90 426.6 293.3)">500</text>
<text x="307.5" y="312.4" transform="rotate(-90 307.5 312.4)">1200</text>
<text x="141.3" y="323.6" transform="rotate(-90 141.3 323.6)">660</text>
</g>
<g font-size="3.5">
<text x="154.1" y="236.8">TOP VIEW</text>
<text x="312.1" y="236.8">RIGHT VIEW</text>
<text x="154.9" y="345.7">FRONT VIEW</text>
<text x="311" y="346.4">BACK VIEW</text>
</g>
<g font-size="2.8">
<text x="197.8" y="98.1">4</text>
<text x="240.1" y="109.1" transform="rotate(-90 240.1 109.1)">B</text>
<text x="135" y="121.8">A</text>
<text x="259.2" y="121.8">A</text>
<text x="240.1" y="240.5" transform="rotate(-90 240.1 240.5)">B</text>
</g>
<g font-size="2.5">
<text x="51.3" y="9.9">1</text>
<text x="106" y="9.9">2</text>
<text x="156" y="9.9">3</text>
<text x="206" y="9.9">4</text>
<text x="256" y="9.9">5</text>
<text x="306" y="9.9">6</text>
<text x="356" y="9.9">7</text>
<text x="406" y="9.9">8</text>
<text x="456" y="9.9">9</text>
<text x="505.3" y="9.9">10</text>
<text x="555.3" y="9.9">11</text>
<text x="23" y="46">A</text>
<text x="584.2" y="48.3">A</text>
<text x="23" y="110.9">B</text>
<text x="584.2" y="110.9">B</text>
<text x="535.2" y="153">POLITECNICO DI MILANO</text>
<text x="22.9" y="161">C</text>
<text x="535.2" y="159">C.L. DESIGN DEGLI INTERNI</text>
<text x="535.2" y="156">SCUOLA DEL DESIGN</text>
<text x="584.2" y="161">C</text>
<text x="535.3" y="162.8">PROGETTO:</text>
<text x="22.9" y="211">D</text>
<text x="535.3" y="212.8">CORSO:</text>
<text x="545.7" y="214.7">STRUMENTI E METODI</text>
<text x="584.2" y="211">D</text>
<text x="549.5" y="217.8">DEL PROGETTO</text>
<text x="535.3" y="229.5">DOCENTE:</text>
<text x="547.8" y="236">MARCO FERRARA</text>
<text x="535.3" y="246.2">STUDENTI:</text>
<text x="551.2" y="251.1">BAI XIAOMAN</text>
<text x="23" y="261">E</text>
<text x="535.3" y="262.8">OGGETTO:</text>
<text x="584.2" y="261">E</text>
<text x="549.4" y="265.8">LETTO HEMNES</text>
<text x="553" y="268.8">490.002.72</text>
<text x="552.2" y="271.8">PROSPETTI</text>
<text x="535.3" y="279.5">NOTE:</text>
<text x="558.7" y="286">-</text>
<text x="535.3" y="296.2">NOME FILE:</text>
<text x="543.6" y="302.1">HEMNES_490-022-72.dwg</text>
<text x="23" y="311">F</text>
<text x="584.3" y="311">F</text>
<text x="535.2" y="313.5">VERS</text>
<text x="574.8" y="313.5">DATA</text>
<text x="535.3" y="358.5">A</text>
<text x="568.9" y="358.5">2017.05.23</text>
<text x="22.8" y="360.9">G</text>
<text x="535.3" y="363">TAVOLA NO.:</text>
<text x="571.5" y="363">7 DI</text>
<text x="578.7" y="363">18</text>
<text x="584.1" y="360.9">G</text>
<text x="535.3" y="405.5">DATA:</text>
<text x="545.3" y="405.4">2017/05/21</text>
<text x="560.3" y="405.4">SCALA:</text>
<text x="574.9" y="405.4">1:10</text>
<text x="20.2" y="409.7" transform="rotate(-90 20.2 409.7)">DIRECTORY: C:\USERS\XIAO\DESKTOP\MO-S_1_CAMERA\HEMNES_490-022-72.DWG | PLOTTED ON: 2017/7/2 16:25:11 | BY USER: XIAO</text>
<text x="22.9" y="410.9">H</text>
<text x="49.5" y="412.8">1</text>
<text x="106" y="412.8">2</text>
<text x="156" y="412.8">3</text>
<text x="206" y="412.8">4</text>
<text x="256" y="412.8">5</text>
<text x="306" y="412.8">6</text>
<text x="356" y="412.8">7</text>
<text x="406" y="412.8">8</text>
<text x="456" y="412.8">9</text>
<text x="505.3" y="412.8">10</text>
<text x="532.2" y="412">0</text>
<text x="535.2" y="408.4">REV:</text>
<text x="542.2" y="412">0.1m</text>
<text x="545.3" y="408.4">A</text>
<text x="557.2" y="412">0.25m</text>
<text x="560.3" y="408.4">FORMATO:</text>
<text x="575.6" y="412">0.5m</text>
<text x="576.7" y="408.4">A2</text>
</g>
<text font-size="2.2" x="196" y="100.9">A723</text>
<g font-size="2.1">
<text x="242.9" y="110.6" transform="rotate(-90 242.9 110.6)">A721</text>
<text x="133.5" y="124.6">A721</text>
<text x="257.7" y="124.5">A721</text>
<text x="242.9" y="242" transform="rotate(-90 242.9 242)">A721</text>
</g>
</svg>
